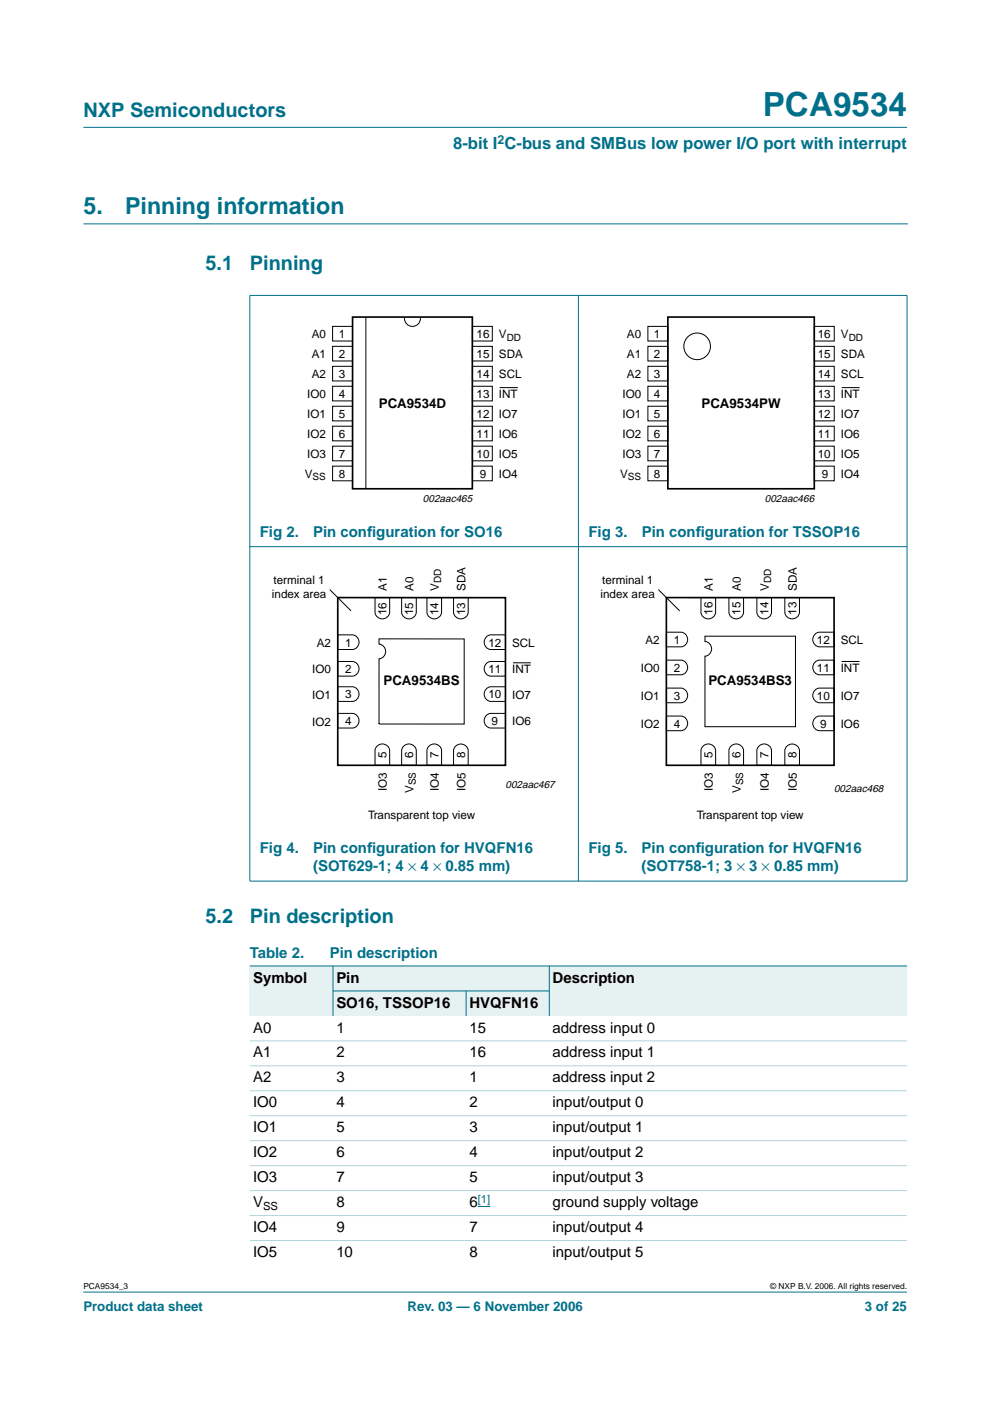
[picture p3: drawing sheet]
<svg xmlns="http://www.w3.org/2000/svg" width="210mm" height="297mm" viewBox="0 0 210 297" stroke-linecap="round" stroke-linejoin="round" font-family="sans-serif">
<g fill="#00708a" stroke="#00708a" stroke-width=".21">
<path d="M17.7 273.9h174.6z"/>
<path d="M17.7 27h174.6z"/>
<path d="M53 62.7v124.1z"/>
<path d="M122.6 62.6v124.3z"/>
<path d="M192.3 62.7v124.1z"/>
<path d="M52.9 62.6h139.5z"/>
<path d="M52.9 115.9h139.5z"/>
<path d="M52.9 186.8h139.5z"/>
</g>
<path d="M17.7 47.5h174.7" fill="none" stroke="#00708a" stroke-width=".21"/>
<g fill="none" stroke="#000" stroke-width=".21">
<path d="M70.5 69.2h4.3v3.1h-4.3zM70.5 73.4h4.3v3.1h-4.3zM70.5 77.7h4.3v3.1h-4.3zM77.6 67.2v36.5M85.8 67.2a1.71 1.71 0 0 0 1.7 2 1.71 1.71 0 0 0 1.6-2M100.2 77.7h4.2v3.1h-4.2zM100.2 69.2h4.2v3.1h-4.2zM100.2 73.4h4.2v3.1h-4.2zM137.4 69.2h4.2v3.1h-4.2zM137.4 73.4h4.2v3.1h-4.2zM137.4 77.7h4.2v3.1h-4.2zM172.6 77.7h4.3v3.1h-4.3z"/>
<path d="M172.6 69.2h4.3v3.1h-4.3zM172.6 73.4h4.3v3.1h-4.3zM70.5 81.9h4.3v3.1h-4.3zM70.5 86.1h4.3v3.1h-4.3zM70.5 90.4h4.3v3.1h-4.3zM70.5 94.6h4.3v3.1h-4.3zM70.5 98.8h4.3v3.1h-4.3zM100.2 94.6h4.2v3.1h-4.2zM100.2 98.8h4.2v3.1h-4.2zM100.2 86.1h4.2v3.1h-4.2zM100.2 90.4h4.2v3.1h-4.2zM100.2 81.9h4.2v3.1h-4.2z"/>
<path d="M105.9 82.2h3.9M137.4 81.9h4.2v3.1h-4.2zM137.4 86.1h4.2v3.1h-4.2zM137.4 90.4h4.2v3.1h-4.2zM137.4 94.6h4.2v3.1h-4.2zM137.4 98.8h4.2v3.1h-4.2zM172.6 94.6h4.3v3.1h-4.3zM172.6 98.8h4.3v3.1h-4.3zM172.6 86.1h4.3v3.1h-4.3zM172.6 90.4h4.3v3.1h-4.3zM172.6 81.9h4.3v3.1h-4.3zM178.5 82.2h3.8"/>
<path d="M69.9 125l4.5 4.5M71.6 134.6h3.1a1.56 1.56 0 0 1 1.4 1.6 1.56 1.56 0 0 1-1.4 1.5h-3.1zM79.5 126.7h3.1v3.1a1.56 1.56 0 0 1-1.5 1.4 1.56 1.56 0 0 1-1.6-1.4zM80.4 135.4l18 .1v18h-18v-13.8a1.56 1.56 0 0 0 1.4-1.6 1.56 1.56 0 0 0-1.4-1.5zM85.2 126.7h3.1v3.1a1.56 1.56 0 0 1-1.6 1.4 1.56 1.56 0 0 1-1.5-1.4zM90.5 126.7h3.1v3.1a1.56 1.56 0 0 1-1.5 1.4 1.56 1.56 0 0 1-1.6-1.4zM96.2 126.7h3.1v3.1a1.56 1.56 0 0 1-1.6 1.4 1.56 1.56 0 0 1-1.5-1.4zM103.2 134.9l.9-.3h3.1v3.1h-3.1a1.57 1.57 0 0 1-1.4-1.1 1.57 1.57 0 0 1 .5-1.7zM139.6 125l4.5 4.5M141.3 140h3.1a1.56 1.56 0 0 1 1.4 1.5 1.56 1.56 0 0 1-1.4 1.6h-3.1zM141.3 134h3.1a1.56 1.56 0 0 1 1.4 1.6 1.56 1.56 0 0 1-1.4 1.5h-3.1zM148.6 126.7h3.1v3.1a1.56 1.56 0 0 1-1.5 1.4 1.56 1.56 0 0 1-1.6-1.4z"/>
<path d="M149.5 134.9h19.2v19.2h-19.2v-15a1.56 1.56 0 0 0 1.4-1.5 1.56 1.56 0 0 0-1.4-1.6zM154.5 126.7h3.2v3.1a1.56 1.56 0 0 1-1.6 1.4 1.56 1.56 0 0 1-1.6-1.4zM160.5 126.7h3.1v3.1a1.56 1.56 0 0 1-1.6 1.4 1.56 1.56 0 0 1-1.5-1.4zM166.4 126.7h3.1v3.1a1.56 1.56 0 0 1-1.5 1.4 1.56 1.56 0 0 1-1.6-1.4zM172.9 134.4l.8-.4h3.1v3.1h-3.1a1.57 1.57 0 0 1-1.3-1.1 1.57 1.57 0 0 1 .5-1.6zM71.6 151.3h3.1a1.56 1.56 0 0 1 1.4 1.5 1.56 1.56 0 0 1-1.4 1.6h-3.1zM71.6 145.6h3.1a1.56 1.56 0 0 1 1.4 1.6 1.56 1.56 0 0 1-1.4 1.5h-3.1zM71.6 140.2h3.1a1.56 1.56 0 0 1 1.4 1.6 1.56 1.56 0 0 1-1.4 1.6h-3.1zM79.8 158.3a1.57 1.57 0 0 1 1.7-.5 1.57 1.57 0 0 1 1.1 1.3v3.2h-3.1v-3.2zM85.5 158.3a1.57 1.57 0 0 1 1.6-.5 1.57 1.57 0 0 1 1.2 1.3v3.2h-3.1v-3.2zM90.8 158.3a1.57 1.57 0 0 1 1.7-.5 1.57 1.57 0 0 1 1.1 1.3v3.2h-3.1v-3.2zM96.5 158.3a1.57 1.57 0 0 1 1.7-.5 1.57 1.57 0 0 1 1.1 1.4v3.1h-3.1v-3.1z"/>
<path d="M103.2 151.6l.9-.3h3.1v3.1h-3.1a1.57 1.57 0 0 1-1.4-1.2 1.57 1.57 0 0 1 .5-1.6zM103.2 145.9l.9-.3h3.1v3.1h-3.1a1.57 1.57 0 0 1-1.4-1.1 1.57 1.57 0 0 1 .5-1.7zM103.2 140.6l.9-.4h3.1v3.2h-3.1a1.57 1.57 0 0 1-1.4-1.2 1.57 1.57 0 0 1 .5-1.6zM108.8 140.5h3.8M141.3 151.8h3.1a1.56 1.56 0 0 1 1.4 1.6 1.56 1.56 0 0 1-1.4 1.5h-3.1zM141.3 145.9h3.1a1.56 1.56 0 0 1 1.4 1.5 1.56 1.56 0 0 1-1.4 1.6h-3.1zM148.9 158.3a1.57 1.57 0 0 1 1.7-.5 1.57 1.57 0 0 1 1.1 1.3v3.2h-3.1v-3.2zM154.9 158.3a1.57 1.57 0 0 1 1.6-.5 1.57 1.57 0 0 1 1.2 1.3v3.2h-3.2v-3.2zM160.8 158.3a1.57 1.57 0 0 1 1.7-.5 1.57 1.57 0 0 1 1.1 1.3v3.2h-3.1v-3.2zM166.7 158.3a1.57 1.57 0 0 1 1.7-.5 1.57 1.57 0 0 1 1.1 1.4v3.1h-3.1v-3.1zM172.9 152.1l.8-.3h3.1v3.1h-3.1a1.57 1.57 0 0 1-1.3-1.1 1.57 1.57 0 0 1 .5-1.7zM172.9 146.2l.8-.3h3.1v3.1h-3.1a1.57 1.57 0 0 1-1.3-1.1 1.57 1.57 0 0 1 .5-1.7z"/>
<path d="M172.9 140.3l.8-.3h3.1v3.1h-3.1a1.57 1.57 0 0 1-1.3-1.1 1.57 1.57 0 0 1 .5-1.7zM178.4 140.2h3.8"/>
<circle cx="147.8" cy="73.4" r="2.82"/>
</g>
<path d="M74.8 67.2h25.4v36.4h-25.4zM141.6 67.2h31v36.4h-31zM71.6 126.7h35.6v35.6h-35.6zM141.3 126.7h35.5v35.6h-35.5z" fill="none" stroke="#000" stroke-width=".35"/>
<g fill="#e6f2f2">
<path d="M53 204.8h17.6v10.6h-17.6z" fill-rule="evenodd"/>
<path d="M70.6 204.8h45.9v5.3h-45.9z" fill-rule="evenodd"/>
<path d="M116.5 204.8h75.8v10.6h-75.8z" fill-rule="evenodd"/>
<path d="M70.6 210.1h28.2v5.3h-28.2z" fill-rule="evenodd"/>
<path d="M98.8 210.1h17.7v5.3h-17.7z" fill-rule="evenodd"/>
</g>
<path d="M101.3 255.8h2.6" fill="none" stroke="#00f" stroke-width=".21"/>
<g fill="#00708a" stroke="#00708a" stroke-width=".21">
<path d="M70.6 204.8v10.6z"/>
<path d="M98.8 210.1v5.3z"/>
<path d="M116.5 204.8v10.6z"/>
<path d="M53 204.8h139.3z"/>
<path d="M70.6 210.1h45.9z"/>
</g>
<g fill="#b3d4db" stroke="#b3d4db" stroke-width=".21">
<path d="M53 220.7h139.3z"/>
<path d="M53 226h139.3z"/>
<path d="M53 231.3h139.3z"/>
<path d="M53 236.6h139.3z"/>
<path d="M53 241.8h139.3z"/>
<path d="M53 247.1h139.3z"/>
<path d="M53 252.4h139.3z"/>
<path d="M53 257.7h139.3z"/>
<path d="M53 263h139.3z"/>
</g>
<text font-size="7.1" fill="#00708a" x="161.7" y="24.7">PCA9534</text>
<g font-size="4.9" fill="#00708a">
<text x="17.7" y="45.5">5.</text>
<text x="26.5" y="45.5">Pinning information</text>
</g>
<g font-size="4.2" fill="#00708a">
<text x="17.7" y="24.9">NXP Semiconductors</text>
<text x="43.6" y="57.3">5.1</text>
<text x="53" y="57.3">Pinning</text>
<text x="43.6" y="195.6">5.2</text>
<text x="53" y="195.6">Pin description</text>
</g>
<text font-size="3.5" fill="#00708a" x="96.1" y="31.6">8-bit I C-bus and SMBus low power I/O port with interrupt</text>
<g font-size="3.2" fill="#00708a">
<text x="55.1" y="113.8">Fig 2.</text>
<text x="66.4" y="113.8">Pin conf</text>
<text x="77.8" y="113.8">iguration for SO16</text>
<text x="124.8" y="113.8">Fig 3.</text>
<text x="136.1" y="113.8">Pin conf</text>
<text x="147.5" y="113.8">iguration for TSSOP16</text>
<text x="55.1" y="180.8">Fig 4.</text>
<text x="66.4" y="184.7">(SOT629-1; 4 × 4 × 0.85 mm)</text>
<text x="66.4" y="180.8">Pin conf</text>
<text x="77.8" y="180.8">iguration for HVQFN16</text>
<text x="124.8" y="180.8">Fig 5.</text>
<text x="136" y="184.7">(SOT758-1; 3 × 3 × 0.85 mm)</text>
<text x="136" y="180.8">Pin conf</text>
<text x="147.5" y="180.8">iguration for HVQFN16</text>
<text x="53" y="203">Table 2.</text>
<text x="69.9" y="203">Pin description</text>
</g>
<g font-size="3.2">
<text x="53.7" y="208.3">Symbol</text>
<text x="71.3" y="208.3">Pin</text>
<text x="117.2" y="208.3">Description</text>
<text x="71.3" y="213.6">SO16, TSSOP16</text>
<text x="99.5" y="213.6">HVQFN16</text>
<text x="53.7" y="218.9">A0</text>
<text x="71.3" y="218.9">1</text>
<text x="99.5" y="218.9">15</text>
<text x="117.2" y="218.9">address input 0</text>
<text x="53.7" y="224.2">A1</text>
<text x="71.3" y="224.2">2</text>
<text x="99.5" y="224.2">16</text>
<text x="117.2" y="224.2">address input 1</text>
<text x="53.7" y="229.5">A2</text>
<text x="71.3" y="229.5">3</text>
<text x="99.5" y="229.5">1</text>
<text x="117.2" y="229.5">address input 2</text>
<text x="53.7" y="234.8">IO0</text>
<text x="71.3" y="234.8">4</text>
<text x="99.5" y="234.8">2</text>
<text x="117.2" y="234.8">input/output 0</text>
<text x="53.7" y="240.1">IO1</text>
<text x="53.7" y="245.4">IO2</text>
<text x="71.3" y="240.1">5</text>
<text x="71.3" y="245.4">6</text>
<text x="99.5" y="240.1">3</text>
<text x="99.5" y="245.4">4</text>
<text x="117.2" y="240.1">input/output 1</text>
<text x="117.2" y="245.4">input/output 2</text>
<text x="53.7" y="250.7">IO3</text>
<text x="71.3" y="250.7">7</text>
<text x="99.5" y="250.7">5</text>
<text x="117.2" y="250.7">input/output 3</text>
<text x="53.7" y="256">V</text>
<text x="71.3" y="256">8</text>
<text x="99.5" y="256">6</text>
<text x="117.2" y="256">ground supply voltage</text>
<text x="53.7" y="261.2">IO4</text>
<text x="71.3" y="261.2">9</text>
<text x="99.5" y="261.2">7</text>
<text x="117.2" y="261.2">input/output 4</text>
<text x="53.7" y="266.5">IO5</text>
<text x="71.3" y="266.5">10</text>
<text x="99.5" y="266.5">8</text>
<text x="117.2" y="266.5">input/output 5</text>
</g>
<g font-size="2.8">
<text x="80.3" y="86.4">PCA9534D</text>
<text x="148.7" y="86.4">PCA9534PW</text>
<text x="81.3" y="145.3">PCA9534BS</text>
<text x="150.2" y="145.3">PCA9534BS3</text>
</g>
<g font-size="2.8" fill="#00708a">
<text x="17.7" y="278">Product data sheet</text>
<text x="86.4" y="278">Rev. 03 — 6 November 2006</text>
<text x="183.4" y="278">3 of 25</text>
</g>
<text font-size="2.6" fill="#00708a" x="105.5" y="30.5">2</text>
<g font-size="2.5">
<text x="66.1" y="71.7">A0</text>
<text x="71.8" y="71.7">1</text>
<text x="101" y="71.7">16</text>
<text x="105.8" y="71.7">V</text>
<text x="132.9" y="71.7">A0</text>
<text x="138.7" y="71.7">1</text>
<text x="173.4" y="71.7">16</text>
<text x="178.3" y="71.7">V</text>
<text x="66.1" y="76">A1</text>
<text x="71.8" y="75.9">2</text>
<text x="101" y="75.9">15</text>
<text x="105.8" y="76">SDA</text>
<text x="132.9" y="76">A1</text>
<text x="138.7" y="75.9">2</text>
<text x="173.4" y="75.9">15</text>
<text x="178.3" y="76">SDA</text>
<text x="66.1" y="80.2">A2</text>
<text x="71.8" y="80.1">3</text>
<text x="101" y="80.1">14</text>
<text x="105.8" y="80.2">SCL</text>
<text x="132.9" y="80.2">A2</text>
<text x="138.7" y="80.1">3</text>
<text x="173.4" y="80.1">14</text>
<text x="178.3" y="80.2">SCL</text>
<text x="65.1" y="84.4">IO0</text>
<text x="65.1" y="88.7">IO1</text>
<text x="71.8" y="84.4">4</text>
<text x="71.8" y="88.6">5</text>
<text x="101" y="88.6">12</text>
<text x="101" y="84.4">13</text>
<text x="105.8" y="84.4">INT</text>
<text x="105.8" y="88.7">IO7</text>
<text x="132" y="84.4">IO0</text>
<text x="132" y="88.7">IO1</text>
<text x="138.7" y="84.4">4</text>
<text x="138.7" y="88.6">5</text>
<text x="173.4" y="88.6">12</text>
<text x="173.4" y="84.4">13</text>
<text x="178.3" y="84.4">INT</text>
<text x="178.3" y="88.7">IO7</text>
<text x="65.1" y="92.9">IO2</text>
<text x="71.8" y="92.8">6</text>
<text x="101" y="92.8">11</text>
<text x="105.8" y="92.9">IO6</text>
<text x="132" y="92.9">IO2</text>
<text x="138.7" y="92.8">6</text>
<text x="173.4" y="92.8">11</text>
<text x="178.3" y="92.9">IO6</text>
<text x="64.6" y="101.4">V</text>
<text x="65.1" y="97.1">IO3</text>
<text x="71.8" y="97.1">7</text>
<text x="71.8" y="101.3">8</text>
<text x="101" y="97.1">10</text>
<text x="101.7" y="101.3">9</text>
<text x="105.8" y="97.1">IO5</text>
<text x="105.8" y="101.4">IO4</text>
<text x="131.5" y="101.4">V</text>
<text x="132" y="97.1">IO3</text>
<text x="138.7" y="97.1">7</text>
<text x="138.7" y="101.3">8</text>
<text x="173.4" y="97.1">10</text>
<text x="174.2" y="101.3">9</text>
<text x="178.3" y="97.1">IO5</text>
<text x="178.3" y="101.4">IO4</text>
<text x="58" y="123.9">terminal 1</text>
<text x="82.1" y="125.3" transform="rotate(-90 82.1 125.3)">A1</text>
<text x="87.7" y="125.3" transform="rotate(-90 87.7 125.3)">A0</text>
<text x="93.1" y="125.3" transform="rotate(-90 93.1 125.3)">V</text>
<text x="98.7" y="125.3" transform="rotate(-90 98.7 125.3)">SDA</text>
<text x="127.7" y="123.9">terminal 1</text>
<text x="151.2" y="125.3" transform="rotate(-90 151.2 125.3)">A1</text>
<text x="157.1" y="125.3" transform="rotate(-90 157.1 125.3)">A0</text>
<text x="163" y="125.3" transform="rotate(-90 163 125.3)">V</text>
<text x="168.9" y="125.3" transform="rotate(-90 168.9 125.3)">SDA</text>
<text x="57.7" y="126.9">index area</text>
<text x="82" y="130.4" transform="rotate(-90 82 130.4)">16</text>
<text x="87.6" y="130.4" transform="rotate(-90 87.6 130.4)">15</text>
<text x="93" y="130.4" transform="rotate(-90 93 130.4)">14</text>
<text x="98.6" y="130.4" transform="rotate(-90 98.6 130.4)">13</text>
<text x="127.3" y="126.9">index area</text>
<text x="151.1" y="130.3" transform="rotate(-90 151.1 130.3)">16</text>
<text x="157" y="130.3" transform="rotate(-90 157 130.3)">15</text>
<text x="162.9" y="130.3" transform="rotate(-90 162.9 130.3)">14</text>
<text x="168.9" y="130.3" transform="rotate(-90 168.9 130.3)">13</text>
<text x="67.2" y="137.1">A2</text>
<text x="73.2" y="137.1">1</text>
<text x="103.5" y="137.1">12</text>
<text x="108.6" y="137.1">SCL</text>
<text x="136.9" y="136.6">A2</text>
<text x="142.9" y="136.5">1</text>
<text x="173.2" y="136.5">12</text>
<text x="178.3" y="136.6">SCL</text>
<text x="66.2" y="142.8">IO0</text>
<text x="73.2" y="142.7">2</text>
<text x="103.5" y="142.7">11</text>
<text x="108.6" y="142.8">INT</text>
<text x="135.9" y="142.5">IO0</text>
<text x="142.9" y="142.4">2</text>
<text x="173.2" y="142.4">11</text>
<text x="178.3" y="142.5">INT</text>
<text x="66.2" y="148.1">IO1</text>
<text x="73.2" y="148.1">3</text>
<text x="103.5" y="148.1">10</text>
<text x="108.6" y="148.1">IO7</text>
<text x="135.9" y="148.4">IO1</text>
<text x="142.9" y="148.4">3</text>
<text x="173.2" y="148.4">10</text>
<text x="178.3" y="148.4">IO7</text>
<text x="66.2" y="153.8">IO2</text>
<text x="73.2" y="153.7">4</text>
<text x="104.2" y="153.7">9</text>
<text x="108.6" y="153.8">IO6</text>
<text x="135.9" y="154.4">IO2</text>
<text x="142.9" y="154.3">4</text>
<text x="173.9" y="154.3">9</text>
<text x="178.3" y="154.4">IO6</text>
<text x="82" y="160.7" transform="rotate(-90 82 160.7)">5</text>
<text x="87.6" y="160.7" transform="rotate(-90 87.6 160.7)">6</text>
<text x="93" y="160.7" transform="rotate(-90 93 160.7)">7</text>
<text x="98.6" y="160.7" transform="rotate(-90 98.6 160.7)">8</text>
<text x="151.1" y="160.7" transform="rotate(-90 151.1 160.7)">5</text>
<text x="157" y="160.7" transform="rotate(-90 157 160.7)">6</text>
<text x="162.9" y="160.7" transform="rotate(-90 162.9 160.7)">7</text>
<text x="168.9" y="160.7" transform="rotate(-90 168.9 160.7)">8</text>
<text x="82.1" y="167.7" transform="rotate(-90 82.1 167.7)">IO3</text>
<text x="93.1" y="167.7" transform="rotate(-90 93.1 167.7)">IO4</text>
<text x="98.7" y="167.7" transform="rotate(-90 98.7 167.7)">IO5</text>
<text x="151.2" y="167.7" transform="rotate(-90 151.2 167.7)">IO3</text>
<text x="163" y="167.7" transform="rotate(-90 163 167.7)">IO4</text>
<text x="168.9" y="167.7" transform="rotate(-90 168.9 167.7)">IO5</text>
<text x="78" y="173.5">Transparent top view</text>
<text x="87.7" y="168.2" transform="rotate(-90 87.7 168.2)">V</text>
<text x="147.7" y="173.5">Transparent top view</text>
<text x="157.1" y="168.2" transform="rotate(-90 157.1 168.2)">V</text>
</g>
<text font-size="2.4" x="55.8" y="256.5">SS</text>
<text font-size="2.4" fill="#00f" x="101.3" y="255">[1]</text>
<g font-size="2.2">
<text x="89.7" y="106.5">002aac465</text>
<text x="162.2" y="106.5">002aac466</text>
<text x="107.2" y="167.1">002aac467</text>
<text x="176.8" y="167.9">002aac468</text>
</g>
<g font-size="2.1">
<text x="107.4" y="72.2">DD</text>
<text x="179.9" y="72.2">DD</text>
<text x="66.3" y="101.9">SS</text>
<text x="133.1" y="101.9">SS</text>
<text x="93.6" y="123.6" transform="rotate(-90 93.6 123.6)">DD</text>
<text x="163.5" y="123.6" transform="rotate(-90 163.5 123.6)">DD</text>
<text x="88.2" y="166.5" transform="rotate(-90 88.2 166.5)">SS</text>
<text x="157.6" y="166.5" transform="rotate(-90 157.6 166.5)">SS</text>
</g>
<g font-size="1.8">
<text x="17.7" y="273.4">PCA9534_3</text>
<text x="163.3" y="273.4">© NXP B.V. 2006. All rights reserved.</text>
</g>
</svg>
